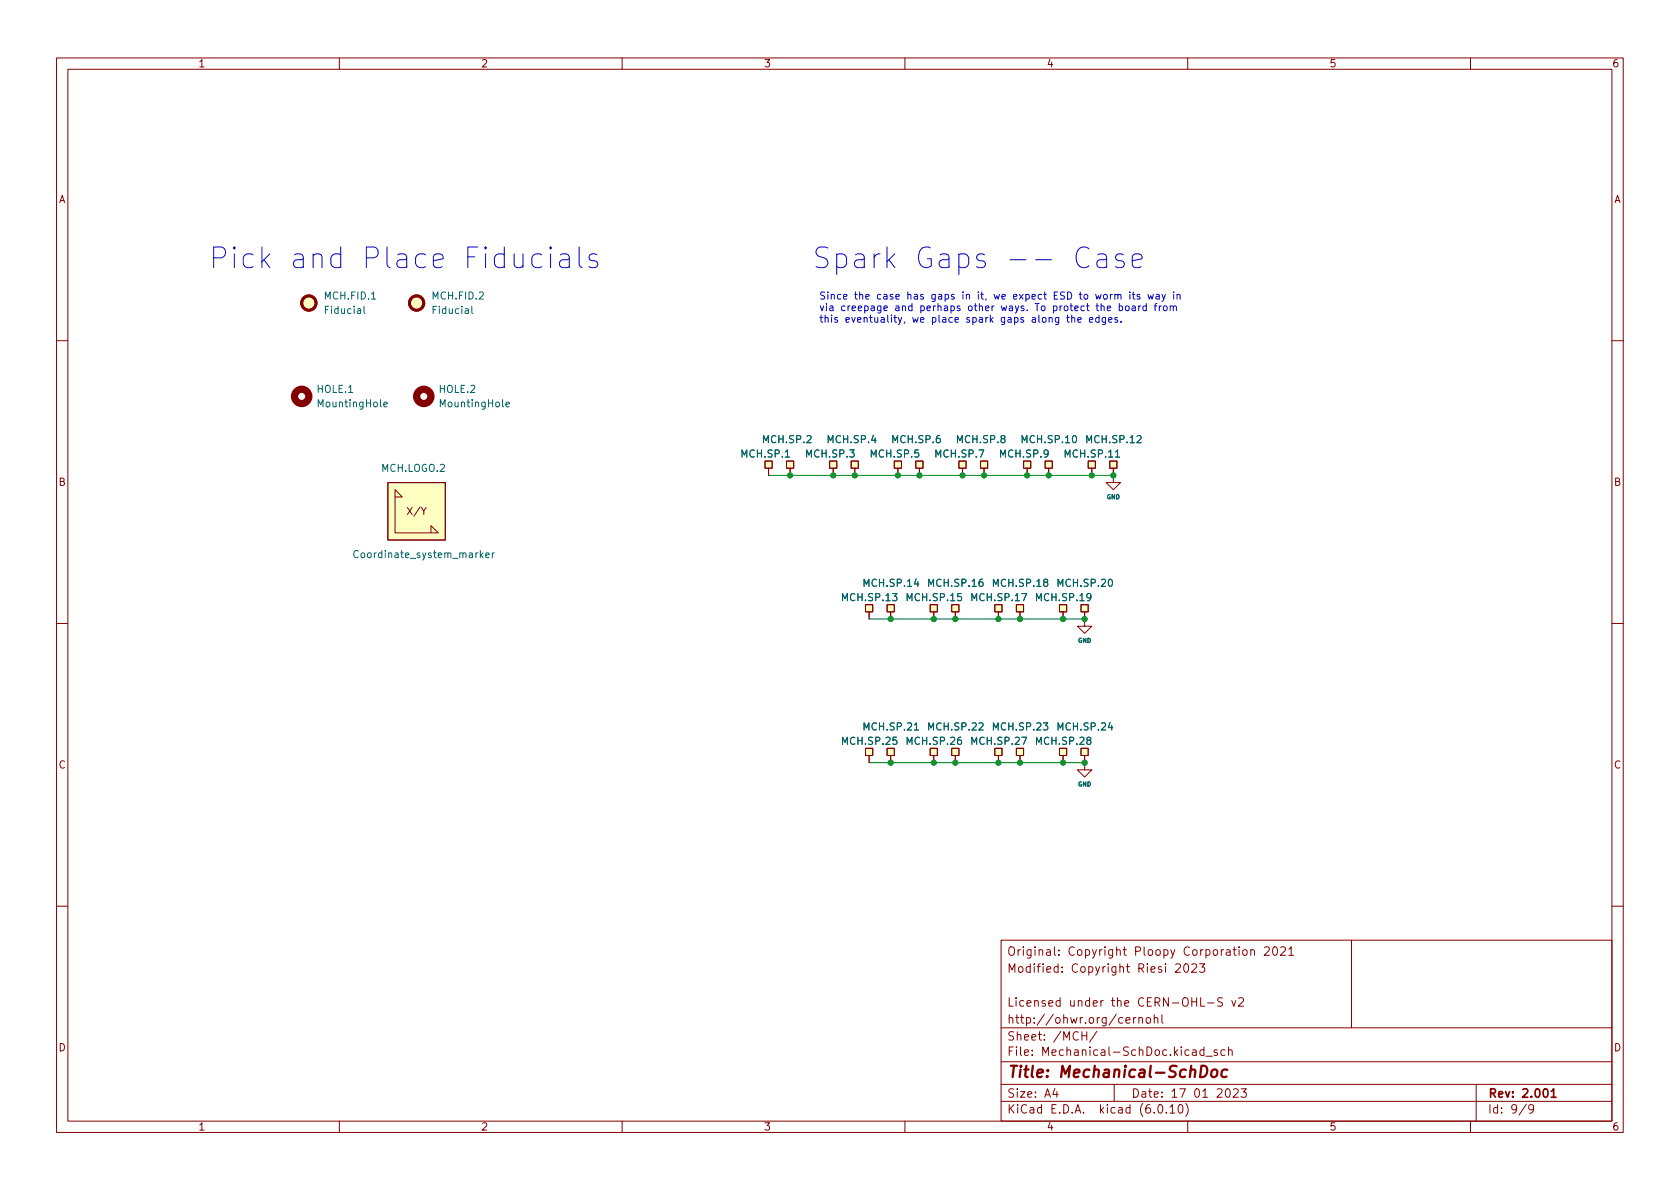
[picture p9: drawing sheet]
<svg xmlns="http://www.w3.org/2000/svg" width="297mm" height="210mm" viewBox="0 0 297 210" stroke-linecap="round" stroke-linejoin="round" font-family="sans-serif">
<g fill="none" stroke="#840000" stroke-width=".18">
<path d="M10 10.2h277v190.1h-277zM12 12.2h273v186.1h-273zM60 10.2v2M110 10.2v2M160 10.2v2M210 10.2v2M260 10.2v2M10 60.2h2M285 60.2h2M68.6 85.3h10.1v10.2h-10.1zM69.8 87.9h1.3l-1.3-1.3v7.6h7.7l-1.3-1.2v1.2M135.3 81.5h1.2v1.3h-1.2z"/>
<path d="M135.9 82.8h.1M135.9 82.8v1.3M139.1 81.5h1.2v1.3h-1.2zM139.7 82.8h.1M139.7 82.8v1.3M146.7 81.5h1.3v1.3h-1.3zM147.3 82.8h.1M147.3 82.8v1.3M150.5 81.5h1.3v1.3h-1.3zM151.1 82.8h.1M151.1 82.8v1.3M158.1 81.5h1.3v1.3h-1.3z"/>
<path d="M158.7 82.8h.1M158.7 82.8v1.3M161.9 81.5h1.3v1.3h-1.3zM162.6 82.8h.1M162.6 82.8v1.3M169.5 81.5h1.3v1.3h-1.3zM170.2 82.8h.1M170.2 82.8v1.3M173.4 81.5h1.2v1.3h-1.2zM174 82.8h.1M174 82.8v1.3M181 81.5h1.2v1.3h-1.2z"/>
<path d="M181.6 82.8h.1M181.6 82.8v1.3M184.8 81.5h1.3v1.3h-1.3zM185.4 82.8h.1M185.4 82.8v1.3M192.4 81.5h1.3v1.3h-1.3zM193 82.8h.1M193 82.8v1.3M196.2 81.5h1.3v1.3h-1.3zM196.8 82.8h.1M196.8 82.8v2.5h1.3l-1.3 1.3-1.2-1.3h1.2M10 110.2h2"/>
<path d="M153 106.9h1.3v1.3h-1.3zM153.7 108.2h.1M153.7 108.2v1.3M156.8 106.9h1.3v1.3h-1.3zM157.5 108.2h.1M157.5 108.2v1.3M164.5 106.9h1.2v1.3h-1.2zM165.1 108.2h.1M165.1 108.2v1.3M168.3 106.9h1.2v1.3h-1.2zM168.9 108.2h.1M168.9 108.2v1.3"/>
<path d="M175.9 106.9h1.3v1.3h-1.3zM176.5 108.2h.1M176.5 108.2v1.3M179.7 106.9h1.3v1.3h-1.3zM180.3 108.2h.1M180.3 108.2v1.3M187.3 106.9h1.3v1.3h-1.3zM188 108.2h.1M188 108.2v1.3M191.1 106.9h1.3v1.3h-1.3zM191.8 108.2h.1M191.8 108.2v2.5h1.2l-1.2 1.3-1.3-1.3h1.3"/>
<path d="M285 110.2h2M153 132.3h1.3v1.3h-1.3zM153.7 133.6h.1M153.7 133.6v1.3M156.8 132.3h1.3v1.3h-1.3zM157.5 133.6h.1M157.5 133.6v1.3M164.5 132.3h1.2v1.3h-1.2zM165.1 133.6h.1M165.1 133.6v1.3M168.3 132.3h1.2v1.3h-1.2zM168.9 133.6h.1"/>
<path d="M168.9 133.6v1.3M175.9 132.3h1.3v1.3h-1.3zM176.5 133.6h.1M176.5 133.6v1.3M179.7 132.3h1.3v1.3h-1.3zM180.3 133.6h.1M180.3 133.6v1.3M187.3 132.3h1.3v1.3h-1.3zM188 133.6h.1M188 133.6v1.3M191.1 132.3h1.3v1.3h-1.3zM191.8 133.6h.1"/>
<path d="M191.8 133.6v2.5h1.2l-1.2 1.3-1.3-1.3h1.3M10 160.2h2M177 166.3h108v32h-108zM200.4 179.9v1M200.9 179.9l-.3 .1-.2 .2M201.4 179.9v1M204.1 179.4v1.5M205.4 179.4v1.3l.2 .2M207.9 170.6l.5-.2 .2 .2 .1 .3-.9 1h.9M209.4 170.6l.2-.2a.81 .81 0 0 1 .6 .7 .81 .81 0 0 1-.3 .8h-.1a.81 .81 0 0 1-.4-1.3zM210.7 170.6l.6-.2 .2 .2 .1 .3-1 1h1M212.1 170.4h.9l-.5 .6 .4 .1v.7l-.2 .1h-.4l-.2-.1"/>
<path d="M212.3 176.4v1.5h.7M213.5 177.4h1.1M216.1 176.5l-.5-.1-.3 .3 .1 .4 .7 .3v.4l-.2 .1h-.6M217.8 176.9l.3 1 .4-1M219 176.6l.6-.2 .2 .2 .1 .3-1 1h1M219.8 168.1l.2-.2 .4 .2 .1 .5-.1 .3h-.4l-.2-.1zM221.1 168.1l.3-.2 .3 .1 .1 .9M221.1 167.9v1M223.6 167.6l.5-.2 .3 .2v.3l-.9 1h.9M225.2 167.5l.2-.1a.81 .81 0 0 1 .5 .7 .81 .81 0 0 1-.3 .8h-.1a.81 .81 0 0 1-.6-.6 .81 .81 0 0 1 .3-.8zM226.4 167.6l.6-.2 .2 .2 .1 .3-.9 1h.9M227.9 167.9l.4-.5v1.5"/>
<path d="M227.9 168.9h.8M239 166.3v15.5M285 160.2h2M60 198.3v2M110 198.3v2M160 198.3v2M177 194.8h108M177 191.8h108M177 187.8h108M177 181.8h108M186.5 192.5l-.4 1h1M186.9 193v1"/>
<path d="M191.3 183.1h.8M192.1 182.4v1.5M193.9 182.4l-1.3 1.9M197 191.8v3M199.1 180.4l.7-.1-.1-.3-.4-.1-.2 .2v.8h.6M201.4 180.1l.2-.2 .3 .1 .1 .9M202.7 180.1l.2-.2 .5 .2v.5l-.1 .3h-.4l-.2-.1zM204.1 180.1l.2-.2 .3 .1 .1 .9M204.9 195.4l.2-.1a.81 .81 0 0 1 .6 .7 .81 .81 0 0 1-.3 .8h-.2a.81 .81 0 0 1-.6-.6 .81 .81 0 0 1 .3-.8zM206.2 196.7v.1M206.9 195.8l.4-.5v1.5M206.9 196.8h.8"/>
<path d="M208.5 195.4l.1-.1a.81 .81 0 0 1 .6 .7 .81 .81 0 0 1-.3 .8h-.1a.81 .81 0 0 1-.6-.6 .81 .81 0 0 1 .3-.8zM209.6 195.1a1.72 1.72 0 0 1 0 2.3M210 198.3v2M212.9 185.7l-.5-.1-.3 .3v.4l.2 .3h.6M212.9 185.1v1.5M213.2 186.8h1.2M215.2 185.7l-.3-.1-.3 .2 .1 .3 .5 .1v.4h-.6M216.6 185.7l-.5-.1-.2 .3v.4l.1 .3h.6M216.8 192.7l.2-.2a.81 .81 0 0 1 .6 .7 .81 .81 0 0 1-.3 .8h-.2a.81 .81 0 0 1-.3-1.3zM217.2 185.8l.2-.2 .4 .1 .1 .9M217.2 185.1v1.5M218.1 192.7l.5-.2 .3 .2v.3l-.9 1h.9"/>
<path d="M219.4 192.5h1l-.5 .6 .4 .1v.7l-.2 .1h-.5l-.2-.1M260 198.3v2M261 191.8v6.5M269.9 195.3l-1.3 1.9M271.2 196l-.3 .3h-.3l-.3-.3 .1-.6 .5-.1 .2 .2a.99 .99 0 0 1-.4 1.3h-.3"/>
</g>
<path d="M273.1 192.6l.1-.1a.8 .8 0 0 1 .5 .8 .8 .8 0 0 1-.5 .7 .99 .99 0 0 1-.1-1.4zM274.3 193l.4-.5v1.5M274.3 194h.8" fill="none" stroke="#840000" stroke-width=".3"/>
<path d="M212.4 188.5h.5a1.08 1.08 0 0 1 .6 1 1.08 1.08 0 0 1-.8 1h-.5zM214.3 189.3a.52 .52 0 0 1 .5-.2 .52 .52 0 0 1 .5 .4l-.1 .6a.55 .55 0 0 1-.5 .4 .55 .55 0 0 1-.6-.4zM217 189.2a.66 .66 0 0 0-1 .3l-.1 .6 .2 .3 .2 .1 .6-.1" fill="none" stroke="#840000" stroke-width=".4"/>
<g fill="#ffffc2" stroke="#ffffc2" stroke-width=".18">
<path d="M184.8 81.5h1.3v1.3h-1.3z"/>
<path d="M161.9 81.5h1.3v1.3h-1.3z"/>
<path d="M150.5 81.5h1.3v1.3h-1.3z"/>
<path d="M192.4 81.5h1.3v1.3h-1.3z"/>
<path d="M173.4 81.5h1.2v1.3h-1.2z"/>
<path d="M135.3 81.5h1.2v1.3h-1.2z"/>
<path d="M146.7 81.5h1.3v1.3h-1.3z"/>
<path d="M139.1 81.5h1.2v1.3h-1.2z"/>
<path d="M196.2 81.5h1.3v1.3h-1.3z"/>
<path d="M68.6 85.3h10.1v10.2h-10.1z"/>
<path d="M168.3 132.3h1.2v1.3h-1.2z"/>
<path d="M164.5 132.3h1.2v1.3h-1.2z"/>
<path d="M179.7 132.3h1.3v1.3h-1.3z"/>
<path d="M175.9 132.3h1.3v1.3h-1.3z"/>
<path d="M156.8 132.3h1.3v1.3h-1.3z"/>
<path d="M153 132.3h1.3v1.3h-1.3z"/>
<path d="M187.3 132.3h1.3v1.3h-1.3z"/>
<path d="M191.1 132.3h1.3v1.3h-1.3z"/>
<path d="M168.3 106.9h1.2v1.3h-1.2z"/>
<path d="M158.1 81.5h1.3v1.3h-1.3z"/>
<path d="M169.5 81.5h1.3v1.3h-1.3z"/>
<path d="M191.1 106.9h1.3v1.3h-1.3z"/>
<path d="M187.3 106.9h1.3v1.3h-1.3z"/>
<path d="M181 81.5h1.2v1.3h-1.2z"/>
<path d="M156.8 106.9h1.3v1.3h-1.3z"/>
<path d="M153 106.9h1.3v1.3h-1.3z"/>
<path d="M175.9 106.9h1.3v1.3h-1.3z"/>
<path d="M179.7 106.9h1.3v1.3h-1.3z"/>
<path d="M164.5 106.9h1.2v1.3h-1.2z"/>
<circle cx="54.6" cy="53.6" r="1.27"/>
<circle cx="73.7" cy="53.6" r="1.27"/>
</g>
<g fill="none" stroke="#840000" stroke-width=".51">
<circle cx="54.6" cy="53.6" r="1.27"/>
<circle cx="73.7" cy="53.6" r="1.27"/>
</g>
<path d="M64.4 54.2v1.1l.1 .1M83.4 54.2v1.1l.2 .1M67.9 71.5l.6-.1-.1-.2-.3-.1-.2 .2v.6h.5M89.5 71.5l.6-.1-.1-.2-.4-.1-.1 .2v.6h.5M63.3 97.5a.6 .6 0 0 0-.8 .4 .6 .6 0 0 0 .6 .7l.2-.1M85.9 98.2l.6-.1-.1-.3h-.3l-.2 .1 .1 .7h.4M87 97.8v.8M87.4 97.8l-.4 .2" fill="none" stroke="#006464" stroke-width=".18"/>
<g fill="none" stroke="#840000" stroke-width="1.3">
<circle cx="53.3" cy="70.1" r="1.27"/>
<circle cx="74.9" cy="70.1" r="1.27"/>
</g>
<g fill="none" stroke="#0000c2" stroke-width=".18">
<path d="M95.8 45.1l-.4-.2h-.7l-.3 .2-.4 .5v1l.4 .6 .3 .1h.7l.4-.1M97.3 43.7l-.1 .1 .1 .2 .2-.2-.2-.1v.3M97.3 44.9v2.4M99.1 45.1l.3-.2h.7l.4 .2 .2 .3v1.9M100.7 45.8l-.4 .1h-.9a.72 .72 0 0 0-.5 .7 .72 .72 0 0 0 .5 .7h.9l.4-.1M102.4 43.7v3.1l.2 .4 .3 .1M105.5 45.1l-.3-.2h-.5l-.4 .2-.2 .3 .2 .5 1.2 .4 .2 .3-.2 .6-.3 .1h-.7l-.4-.1M188.6 56.1h.5M188.8 55.7v1.1l.3 .2M189.5 56.3l.2-.2 .3 .1v.8M189.5 55.7v1.3M190.6 56.6l.6-.2-.1-.2-.3-.1-.2 .2v.6h.5"/>
<path d="M192.5 44a1.27 1.27 0 0 0-2.1 .5 1.94 1.94 0 0 0 1.1 2.8l.9-.1 .1-.2M192.6 56.6l.6-.2v-.2l-.4-.1-.2 .2 .1 .6h.5M194.1 45.1l.3-.2h.7l.4 .2 .2 .3v1.9M194.3 56.2l-.3-.1-.3 .3 .1 .5h.5M194.3 55.7v1.3M195.2 52.1h.3l.3 .2v.4l-.3 .2-.3-.1-.1-.1zM195.5 56.1v1.1l-.3 .2h-.3M195.5 56.2l-.4-.1-.2 .3 .1 .5h.5M195.7 45.8l-.4 .1h-.9a.72 .72 0 0 0-.5 .7 .72 .72 0 0 0 .5 .7h.9l.4-.1M195.8 54.5l.6-.1-.1-.2-.3-.1-.2 .2v.6h.5M196 56.6l.6-.2v-.2l-.4-.1-.2 .2 .1 .6h.5M196.3 52.1v.8"/>
<path d="M196.7 52.1l-.4 .2M197.1 52.2l.2-.1h.3l.1 .8M197.1 52.1v.8M197.6 56.2l-.3-.1-.2 .2 .1 .2 .4 .1v.3h-.5M197.7 52.2l.1-.1h.3l.1 .8M197.9 54.2l.4-.1 .2 .2-.1 .6h-.5M197.9 53.7v1.2M198.2 56.9v.1M198.6 45.1l-.3-.2h-.5l-.4 .2-.2 .3 .2 .5 1.2 .4 .2 .3-.2 .6-.3 .1h-.7l-.4-.1M199.1 54.2l.3-.1 .2 .2v.4l-.2 .2h-.3l-.1-.2zM199.8 51.6v.2M199.8 52.1v.8"/>
<path d="M200.2 46.1l1.7-.3-.1-.7-.4-.2h-.7l-.3 .2-.2 .3v1.4l.2 .4 .3 .1h.7l.4-.1M200.2 54.2h.5v.7M200.2 52.1h.5M200.4 51.6v1.1l.3 .2M200.7 54.4l-.4 .1-.2 .1 .2 .3h.4M201.3 54.1v.8M201.5 52.1h-.3l-.2 .1 .1 .2 .4 .1v.3h-.5M201.7 54.1l-.4 .2M202.7 54.2l-.4-.1-.2 .2 .1 .6h.5M202.7 53.7v1.2M203 52.1l.2 .8 .3-.6 .2 .6 .2-.8M204.1 54.1h.4"/>
<path d="M204.4 52.1h.5l.1 .8M204.5 53.7l-.3 .2v1M205 52.4h-.5l-.1 .2 .1 .3 .5-.1M205 54.1v.8M205.3 54.1l-.3 .2M205.5 52.1l.3 .8M205.8 54.2l.3-.1 .3 .2v.4l-.3 .2h-.3l-.1-.2zM206.1 52.1l-.5 1.1-.1 .1M206.9 54.2l.2-.1 .3 .1v.7M206.9 54.1v.8M207.4 54.3l.2-.2 .3 .1 .1 .7M207.5 51.6v.2"/>
<path d="M207.5 52.1v.8M208.1 52.2l.2-.1h.3l.1 .8M208.1 52.1v.8"/>
</g>
<path d="M135.9 84.1h60.9M153.7 109.5h38.1M153.7 134.9h38.1" fill="none" stroke="#009600" stroke-width=".18"/>
<g fill="#009600" stroke="#009600" stroke-width=".18">
<circle cx="180.3" cy="109.5" r=".46"/>
<circle cx="188" cy="109.5" r=".46"/>
<circle cx="191.8" cy="109.5" r=".46"/>
<circle cx="151.1" cy="84.1" r=".46"/>
<circle cx="196.8" cy="84.1" r=".46"/>
<circle cx="193" cy="84.1" r=".46"/>
<circle cx="185.4" cy="84.1" r=".46"/>
<circle cx="157.5" cy="109.5" r=".46"/>
<circle cx="165.1" cy="109.5" r=".46"/>
<circle cx="168.9" cy="109.5" r=".46"/>
<circle cx="176.5" cy="109.5" r=".46"/>
<circle cx="170.2" cy="84.1" r=".46"/>
<circle cx="174" cy="84.1" r=".46"/>
<circle cx="181.6" cy="84.1" r=".46"/>
<circle cx="139.7" cy="84.1" r=".46"/>
<circle cx="147.3" cy="84.1" r=".46"/>
<circle cx="162.6" cy="84.1" r=".46"/>
<circle cx="158.7" cy="84.1" r=".46"/>
<circle cx="168.9" cy="134.9" r=".46"/>
<circle cx="165.1" cy="134.9" r=".46"/>
<circle cx="176.5" cy="134.9" r=".46"/>
<circle cx="188" cy="134.9" r=".46"/>
<circle cx="180.3" cy="134.9" r=".46"/>
<circle cx="157.5" cy="134.9" r=".46"/>
<circle cx="191.8" cy="134.9" r=".46"/>
</g>
<g font-size="5.1" fill="#0000c2">
<text x="36.8" y="47.5">Pick and Place Fiducials</text>
<text x="143.5" y="47.5">Spark Gaps -- Case</text>
</g>
<text font-size="2.8" fill="#840000" x="178" y="190.6">Title: Mechanical-SchDoc</text>
<g font-size="2.1" fill="#840000">
<text x="178" y="172">Modified: Copyright Riesi 2023</text>
<text x="178" y="169">Original: Copyright Ploopy Corporation 2021</text>
<text x="178" y="178">Licensed under the CERN-OHL-S v2</text>
<text x="178" y="184">Sheet: /MCH/</text>
<text x="178" y="181">http://ohwr.org/cernohl</text>
<text x="178" y="186.7">File: Mechanical-SchDoc.kicad_sch</text>
<text x="178" y="196.9">KiCad E.D.A. kicad (6.0.10)</text>
<text x="178" y="194.1">Size: A4</text>
<text x="200" y="194.1">Date: 17 01 2023</text>
<text x="263" y="194.1">Rev: 2.001</text>
<text x="263" y="196.9">Id: 9/9</text>
</g>
<g font-size="1.8" fill="#840000">
<text x="35" y="11.9">1</text>
<text x="85" y="11.9">2</text>
<text x="135" y="11.9">3</text>
<text x="185" y="11.9">4</text>
<text x="235" y="11.9">5</text>
<text x="285" y="11.9">6</text>
<text x="10.3" y="35.9">A</text>
<text x="285.3" y="35.9">A</text>
<text x="10.3" y="85.9">B</text>
<text x="285.3" y="85.9">B</text>
<text x="72.2" y="91.1">X/Y</text>
<text x="10.3" y="135.9">C</text>
<text x="285.3" y="135.9">C</text>
<text x="10.3" y="185.9">D</text>
<text x="285.3" y="185.9">D</text>
<text x="35" y="199.9">1</text>
<text x="85" y="199.9">2</text>
<text x="135" y="199.9">3</text>
<text x="185" y="199.9">4</text>
<text x="235" y="199.9">5</text>
<text x="285" y="199.9">6</text>
</g>
<g font-size="1.8" fill="#006464">
<text x="57.5" y="53">MCH.FID.1</text>
<text x="76.6" y="53">MCH.FID.2</text>
<text x="57.6" y="55.5">Fiducial</text>
<text x="76.7" y="55.5">Fiducial</text>
<text x="56.1" y="69.5">HOLE.1</text>
<text x="77.7" y="69.5">HOLE.2</text>
<text x="56.4" y="72">MountingHole</text>
<text x="78" y="72">MountingHole</text>
<text x="67.5" y="83.4">MCH.LOGO.2</text>
<text x="131.2" y="80.9">MCH.SP.1</text>
<text x="135" y="78.4">MCH.SP.2</text>
<text x="142.6" y="80.9">MCH.SP.3</text>
<text x="146.4" y="78.4">MCH.SP.4</text>
<text x="154" y="80.9">MCH.SP.5</text>
<text x="157.9" y="78.4">MCH.SP.6</text>
<text x="165.5" y="80.9">MCH.SP.7</text>
<text x="169.3" y="78.4">MCH.SP.8</text>
<text x="176.9" y="80.9">MCH.SP.9</text>
<text x="180.8" y="78.4">MCH.SP.10</text>
<text x="188.5" y="80.9">MCH.SP.11</text>
<text x="192.3" y="78.4">MCH.SP.12</text>
<text x="63.3" y="98.7">Coordinate_system_marker</text>
<text x="149.1" y="106.3">MCH.SP.13</text>
<text x="152.9" y="103.8">MCH.SP.14</text>
<text x="160.5" y="106.3">MCH.SP.15</text>
<text x="164.3" y="103.8">MCH.SP.16</text>
<text x="171.9" y="106.3">MCH.SP.17</text>
<text x="175.8" y="103.8">MCH.SP.18</text>
<text x="183.4" y="106.3">MCH.SP.19</text>
<text x="187.2" y="103.8">MCH.SP.20</text>
<text x="149.1" y="131.7">MCH.SP.25</text>
<text x="152.9" y="129.2">MCH.SP.21</text>
<text x="160.5" y="131.7">MCH.SP.26</text>
<text x="164.3" y="129.2">MCH.SP.22</text>
<text x="171.9" y="131.7">MCH.SP.27</text>
<text x="175.8" y="129.2">MCH.SP.23</text>
<text x="183.4" y="131.7">MCH.SP.28</text>
<text x="187.2" y="129.2">MCH.SP.24</text>
</g>
<g font-size="1.8" fill="#0000c2">
<text x="144.8" y="53">Since the case has gaps in it, we expect ESD to worm its way in</text>
<text x="144.8" y="55">via creepage and perhaps other ways. To protect the board from</text>
<text x="144.8" y="57">this eventuality, we place spark gaps along the edges.</text>
</g>
<g font-size="1.1" fill="#006464">
<text x="195.7" y="88.3">GND</text>
<text x="190.6" y="113.7">GND</text>
<text x="190.6" y="139.1">GND</text>
</g>
</svg>
